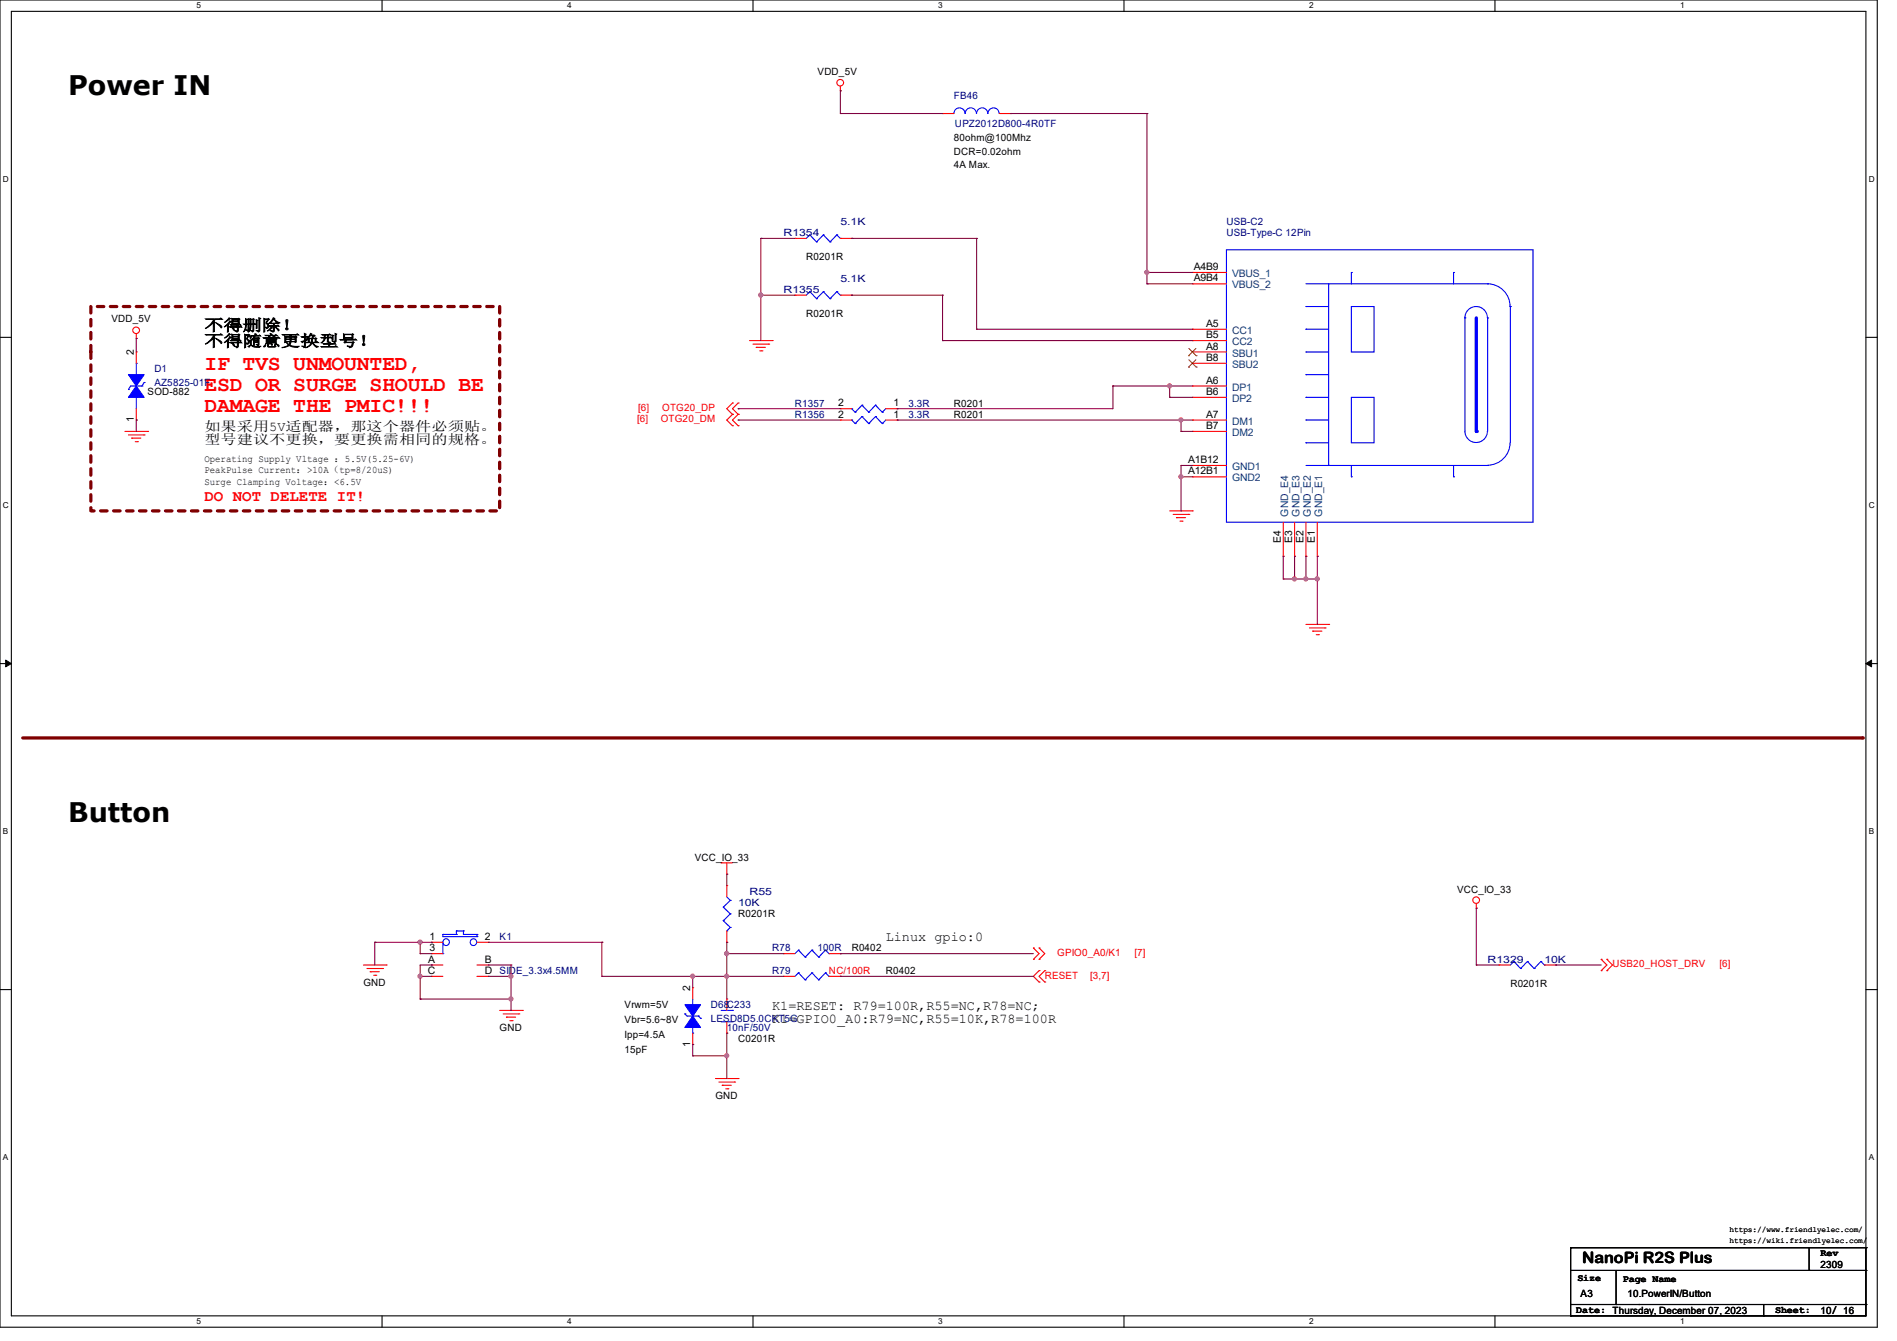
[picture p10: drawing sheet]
<svg xmlns="http://www.w3.org/2000/svg" width="297mm" height="210mm" viewBox="0 0 297 210" stroke-linecap="round" stroke-linejoin="round" font-family="sans-serif">
<path d="M0 0h293.9v207.9h-293.9zM1.8 1.8h290.3v204.3h-290.3z" fill="none" stroke="#000" stroke-width=".17"/>
<g fill="#fff">
<path d="M30.8 .2h.7v1.4h-.7z"/>
<path d="M30.8 206.2h.7v1.4h-.7z"/>
</g>
<path d="M59.8 0v1.8M59.8 206.1v1.8" fill="none" stroke="#000" stroke-width=".17"/>
<g fill="#fff">
<path d="M88.8 .2h.7v1.4h-.7z"/>
<path d="M88.8 206.2h.7v1.4h-.7z"/>
</g>
<path d="M117.9 0v1.8M117.9 206.1v1.8" fill="none" stroke="#000" stroke-width=".17"/>
<g fill="#fff">
<path d="M146.9 .2h.7v1.4h-.7z"/>
<path d="M146.9 206.2h.7v1.4h-.7z"/>
</g>
<path d="M176 0v1.8M176 206.1v1.8" fill="none" stroke="#000" stroke-width=".17"/>
<g fill="#fff">
<path d="M205 .2h.7v1.4h-.7z"/>
<path d="M205 206.2h.7v1.4h-.7z"/>
</g>
<path d="M234.1 0v1.8M234.1 206.1v1.8" fill="none" stroke="#000" stroke-width=".17"/>
<g fill="#fff">
<path d="M263.1 .2h.6v1.4h-.6z"/>
<path d="M263.1 206.2h.6v1.4h-.6z"/>
<path d="M.5 27.3h.9v1.4h-.9z"/>
<path d="M292.6 27.3h.9v1.4h-.9z"/>
<path d="M.5 78.4h.9v1.4h-.9z"/>
<path d="M292.6 78.4h.9v1.4h-.9z"/>
</g>
<path d="M0 52.8h1.8M292.1 52.8h1.8" fill="none" stroke="#000" stroke-width=".17"/>
<g fill="#fff">
<path d="M.5 129.5h.8v1.4h-.8z"/>
<path d="M292.6 129.5h.8v1.4h-.8z"/>
</g>
<path d="M0 103.9h1.8M292.1 103.9h1.8" fill="none" stroke="#000" stroke-width=".17"/>
<path d="M.9 103.4l.9 .5-.9 .5zM292.1 103.9l.9-.5v1z" fill="#000" stroke="#000" stroke-width=".16"/>
<g fill="#fff">
<path d="M.5 180.5h.8v1.4h-.8z"/>
<path d="M292.6 180.5h.8v1.4h-.8z"/>
</g>
<path d="M0 155h1.8M292.1 155h1.8" fill="none" stroke="#000" stroke-width=".17"/>
<path d="M3.6 115.6h288" fill="none" stroke="#7f0000" stroke-width=".51"/>
<circle cx="291.6" cy="115.6" r=".25" fill="#7f0000"/>
<path d="M14.2 48h64v32h-64z" fill="none" stroke="#7f0000" stroke-width=".51" stroke-dasharray="1 1"/>
<g fill="none" stroke="#f00" stroke-width=".17">
<path d="M131.6 14.2h.1M131.6 13.5v.7M147.6 17.8h.1M147.6 17.8h1.8M156.5 17.8h1.7M158.2 17.8h.1M21.3 53h.1M21.3 52.3v.7M117.3 53.3h3.6M117.9 53.9h2.5M118.4 54.4h.1M118.4 54.4h1.4"/>
<path d="M119 54.9h.3M119.3 54.9h.1M120.4 53.9h.1M120.9 53.3h.1M19.6 67.6h3.5M20.1 68.1h2.5M20.6 68.6h.1M20.6 68.6h1.5M21.2 69.2h.3M21.5 69.2h.1M22.6 68.1h.1M23.1 67.6h.1"/>
<path d="M114.7 64.9h.1M114.7 63.1h.1M114.7 66.7h.1M114.7 63.1l-.9 .9 .9 .9M114.7 64.9l-.9 .9 .9 .9M115.6 64.9h.1M115.6 63.1h.1M115.6 66.7h.1M115.6 63.1l-.9 .9 .9 .9M115.6 64.9l-.9 .9 .9 .9M131.6 64h.1M131.6 64h1.8"/>
<path d="M138.7 64h1.8M140.5 64h.1M183.1 80h3.6M183.7 80.6h2.4M184.2 81.1h.1M184.2 81.1h1.4M184.7 81.6h.4M185.1 81.6h.1M186.1 80.6h.1M186.7 80h.1M204.5 97.8h3.5M205 98.3h2.5"/>
<path d="M205.5 98.8h.1M205.5 98.8h1.5M206.1 99.4h.3M206.4 99.4h.1M207.5 98.3h.1M208 97.8h.1M112.9 135.1h.1M112.9 135.1h1.8M113.8 136.9h.1M113.8 135.1v1.8M56.9 151.1h3.6M57.4 151.7h2.5"/>
<path d="M58 152.2h.1M58 152.2h1.4M58.5 152.7h.3M58.8 152.7h.1M59.9 151.7h.1M60.5 151.1h.1M78.2 158.2h3.6M78.8 158.8h2.4M79.3 159.3h.1M79.3 159.3h1.4M79.8 159.9h.4M80.2 159.9h.1"/>
<path d="M81.2 158.8h.1M81.8 158.2h.1M122.7 152.9h.1M122.7 152.9h1.8M129.8 152.9h1.8M131.6 152.9h.1M161.8 148.5h.1M161.8 150.2h.1M161.8 148.5l.9 .9-.9 .8M162.7 148.5h.1M162.7 150.2h.1M162.7 152h.1"/>
<path d="M162.7 153.8h.1M162.7 148.5l.9 .9-.9 .8M162.7 152l-.9 .9 .9 .9M163.6 153.8h.1M163.6 152h.1M163.6 152l-.9 .9 .9 .9M231.1 142.2h.1M231.1 141.5v.7M234.7 151.1h.1M234.7 151.1h1.8M241.8 151.1h1.8M243.6 151.1h.1"/>
<path d="M250.7 150.2h.1M250.7 152h.1M250.7 150.2l.9 .9-.9 .9M251.6 150.2h.1M251.6 152h.1M251.6 150.2l.9 .9-.9 .9M112 168.9h3.6M112.6 169.5h2.4M113.1 170h.1M113.1 170h1.4M113.6 170.5h.4M114 170.5h.1"/>
<path d="M115 169.5h.1M115.6 168.9h.1"/>
<circle cx="131.6" cy="13" r=".52"/>
<circle cx="21.3" cy="51.7" r=".52"/>
<circle cx="231.1" cy="141" r=".52"/>
</g>
<g fill="none" stroke="#000" stroke-width=".17">
<path d="M245.9 195.4h.1M245.9 199h46.2M245.9 195.4v10.7M245.9 195.4h46.2M253 199v5.3M283.3 199h.1M283.3 195.4v3.6M292.1 199h.1M292.1 195.4h.1M292.1 195.4v10.7h-46.2M245.9 206.1h.1M245.9 204.3h46.2"/>
<path d="M253 204.3h.1M256.6 204.3h.1M276.1 206.1h.1M276.1 204.3v1.8M292.1 204.3h.1"/>
</g>
<g fill="none" stroke="#00f" stroke-width=".17">
<path d="M149.4 17.8a.87 .87 0 0 1 .8-.9 .87 .87 0 0 1 .9 .9M151.1 17.8a.87 .87 0 0 1 .9-.9 .87 .87 0 0 1 .9 .9M152.9 17.8a.87 .87 0 0 1 .9-.9 .87 .87 0 0 1 .8 .9M154.7 17.8a.87 .87 0 0 1 .9-.9 .87 .87 0 0 1 .8 .9M204.5 44.4h28.4M229.4 49.8h.1M229.4 49.8a1.76 1.76 0 0 1 1.7-1.8 1.76 1.76 0 0 1 1.8 1.8M229.4 49.8v17.8a1.76 1.76 0 0 0 1.7 1.7 1.76 1.76 0 0 0 1.8-1.7M232.9 44.4h.1M232.9 44.4a3.5 3.5 0 0 1 3.5 3.6M232.9 49.8h.1M232.9 49.8v17.8"/>
<path d="M236.5 48h.1M236.5 48v21.3M133.4 64h.1M133.4 64l.5 .6M133.9 64.6h.1M135 63.5h.1M135 63.5l1 1.1M135 63.5l-1.1 1.1M136 64.6h.1M137.1 63.5h.1M137.1 63.5l1 1.1M137.1 63.5l-1.1 1.1"/>
<path d="M138.1 64.6h.1M138.7 64l-.6 .6M204.5 72.9h28.4M232.9 72.9h.1M236.4 69.3a3.5 3.5 0 0 1-3.5 3.6M125 152.4h.1M125 152.4l-.5 .5M125 152.4l1.1 1.1M126.1 153.5h.1M127.1 152.4h.1M127.1 152.4l-1 1.1M127.1 152.4l1.1 1.1"/>
<path d="M128.2 153.5h.1M129.2 152.4h.1M129.2 152.4l-1 1.1M129.2 152.4l.6 .5M129.8 152.9h.1M237 150.6h.1M237 150.6l-.5 .5M237 150.6l1.1 1.1M238.1 151.7h.1M239.1 150.6h.1M239.1 150.6l-1 1.1M239.1 150.6l1.1 1.1"/>
<path d="M240.2 151.7h.1M241.3 150.6h.1M241.3 150.6l-1.1 1.1M241.3 150.6l.5 .5M241.8 151.1h.1"/>
</g>
<path d="M231.1 49.8v17.8" fill="none" stroke="#00f" stroke-width=".51"/>
<circle cx="231.1" cy="67.6" r=".25" fill="#00f"/>
<g fill="none" stroke="#00f" stroke-width=".17">
<path d="M126.8 36.8h.1M126.8 36.8l-.6 .5M126.8 36.8l1 1.1M127.8 37.9h.1M128.9 36.8h.1M128.9 36.8l-1.1 1.1M128.9 36.8l1.1 1.1M130 37.9h.1M131 36.8h.1M131 36.8l-1 1.1M131 36.8l.6 .5M131.6 37.3h.1"/>
<path d="M192 39.1h48v42.7h-48zM21.3 56.9h.1M21.3 56.9v1.8M22.6 59.9h.1M22.6 59.9l-.4 .6M126.8 45.7h.1M126.8 45.7l-.6 .5M126.8 45.7l1 1.1M127.8 46.8h.1M128.9 45.7h.1M128.9 45.7l-1.1 1.1M128.9 45.7l1.1 1.1"/>
<path d="M130 46.8h.1M131 45.7h.1M131 45.7l-1 1.1M131 45.7l.6 .5M131.6 46.2h.1M204.5 48h.1M204.5 51.6h.1M204.5 55.1h.1M204.5 58.7h.1M204.5 48h3.5M204.5 51.6h3.5M204.5 55.1h3.5"/>
<path d="M204.5 58.7h3.5M208 44.4v28.5M211.6 48h3.5v7.1h-3.5zM211.6 42.7h.1M211.6 42.7v1.7M227.6 42.7h.1M227.6 42.7v1.7M20.1 61h.1M21.3 62.2h.1M21.3 62.2v1.8M22.2 60.5h.1M22.2 60.5h-1.8l-.3 .5"/>
<path d="M133.4 65.8h.1M133.4 65.8l.5 .5M133.9 66.3h.1M135 65.2h.1M135 65.2l1 1.1M135 65.2l-1.1 1.1M136 66.3h.1M137.1 65.2h.1M137.1 65.2l1 1.1M137.1 65.2l-1.1 1.1M138.1 66.3h.1M138.7 65.8l-.6 .5"/>
<path d="M204.5 62.2h.1M204.5 65.8h.1M204.5 69.3h.1M204.5 62.2h3.5M204.5 65.8h3.5M204.5 69.3h3.5M208 72.9h.1M211.6 62.2h3.5v7.1h-3.5zM211.6 74.7h.1M211.6 72.9v1.8M227.6 74.7h.1M227.6 72.9v1.8"/>
<path d="M69.3 146.3h.1M69.3 149.4h.1M69.3 146.3v.4h5.4M69.3 146.3h2.2M69.3 147.6v1.8M71.5 145.8h.1M71.5 146.3h.1M71.5 145.8h1.1M71.5 145.8v.5M72.6 146.3h.1M72.6 145.8h.1M72.6 146.3h2.1"/>
<path d="M72.6 145.8v.5M74.7 146.7h.1M74.7 146.3h.1M74.7 146.3v.4M107.2 158.8h.1M107.2 158.8l.4 .3h1.7M108.5 158.1h.1M108.5 156.5v1.6M109.3 159.1h.1M109.3 159.1l.4 .4M109.7 159.5h.1M112.9 158.2h1.8"/>
<path d="M113.2 142.1h.1M113.2 144.2h.1M113.2 142.1l1.1 1M113.2 144.2l1.1 1M113.8 145.8h.1M113.8 140.5l.5 .5M114.3 141h.1M114.3 143.1h.1M114.3 145.2h.1M114.3 141l-1.1 1.1M114.3 143.1l-1.1 1.1M114.3 145.2l-.5 .6"/>
<path d="M114.7 158.2h.1M125 148.8h.1M125 148.8l-.5 .6M125 148.8l1.1 1.1M126.1 149.9h.1M127.1 148.8h.1M127.1 148.8l-1 1.1M127.1 148.8l1.1 1.1M128.2 149.9h.1M129.2 148.8h.1M129.2 148.8l-1 1.1M129.2 148.8l.6 .6"/>
<path d="M129.8 149.4h.1M108.5 161.8h.1M108.5 160.2v1.6M112.9 160h1.8M114.7 160h.1"/>
<circle cx="69.8" cy="147.6" r=".52"/>
<circle cx="74.1" cy="147.6" r=".52"/>
</g>
<g fill="none" stroke="#f00" stroke-width=".17">
<path d="M124.5 37.3h.1M124.5 37.3h1.7M131.6 37.3h1.8M133.4 37.3h.1M21.3 55.1h.1M21.3 55.1v1.8M124.5 46.2h.1M124.5 46.2h1.7M131.6 46.2h1.8M133.4 46.2h.1M186.7 42.7h.1M186.7 51.6h.1"/>
<path d="M186.7 55.1h.1M186.7 44.4h.1M186.7 56.9h.1M186.7 53.3h.1M186.7 42.7h5.3M186.7 51.6h5.3M186.7 55.1h5.3M186.7 44.4h5.3M186.7 56.9h5.3M186.7 53.3h5.3M21.3 65.8h.1M21.3 64v1.8"/>
<path d="M131.6 65.8h.1M131.6 65.8h1.8M138.7 65.8h1.8M140.5 65.8h.1M186.7 72.9h.1M186.7 60.5h.1M186.7 65.8h.1M186.7 74.7h.1M186.7 67.6h.1M186.7 62.2h.1M186.7 72.9h5.3M186.7 60.5h5.3"/>
<path d="M186.7 65.8h5.3M186.7 74.7h5.3M186.7 67.6h5.3M186.7 62.2h5.3M200.9 87.1h.1M200.9 81.8v5.3M202.7 87.1h.1M202.7 81.8v5.3M204.5 87.1h.1M204.5 81.8v5.3M206.2 87.1h.1M206.2 81.8v5.3"/>
<path d="M113.8 138.7h.1M113.8 138.7v1.8M67.6 147.6h.1M67.6 149.4h.1M67.6 151.1h.1M67.6 152.9h.1M67.6 147.6h1.7M67.6 149.4h1.7M67.6 151.1h1.7M67.6 152.9h1.7M74.7 147.6h1.8M74.7 151.1h1.8"/>
<path d="M74.7 152.9h1.8M76.5 147.6h.1M76.5 151.1h.1M76.5 152.9h.1M108.5 154.7h.1M108.5 154.7v1.8M113.8 147.6h.1M113.8 156.5h.1M113.8 145.8v1.8M113.8 156.5v1.7M122.7 149.4h.1M122.7 149.4h1.8"/>
<path d="M129.8 149.4h1.8M131.6 149.4h.1M108.5 163.6h.1M108.5 161.8v1.8M113.8 161.8h.1M113.8 160v1.8"/>
</g>
<path d="M186.1 55.7h.1M186.1 57.5h.1M186.1 54.6l1.2 1.1M186.1 56.3l1.2 1.2M187.2 54.6l-1.1 1.1M187.2 56.3l-1.1 1.2M187.3 55.7h.1M187.3 57.5h.1" fill="none" stroke="#7f3f00" stroke-width=".16"/>
<g fill="#00f" stroke="#00f" stroke-width=".17">
<path d="M107.2 157.4h2.5l-1.2 1.7z" fill-rule="evenodd"/>
<path d="M108.5 159.1l1.2 1.8h-2.5z" fill-rule="evenodd"/>
<path d="M21.3 60.5l1.3 1.7h-2.5z" fill-rule="evenodd"/>
<path d="M20.1 58.7h2.5l-1.3 1.8z" fill-rule="evenodd"/>
</g>
<g fill="none" stroke="#7f003f" stroke-width=".17">
<path d="M131.6 14.2h.1M131.6 17.8h.1M131.6 14.2v3.6M131.6 17.8h16M158.2 17.8h.1M158.2 17.8h21.4M179.6 17.8h.1M179.6 17.8v26.6M119.1 37.3h.1M119.1 37.3h5.4M119.1 37.3v16M133.4 37.3h.1"/>
<path d="M133.4 37.3h19.5M152.9 37.3h.1M152.9 37.3v14.3M21.3 53h.1M21.3 53v2.1M119.1 46.2h.1M119.1 46.2h5.4M133.4 46.2h.1M133.4 46.2h14.2M147.6 53.3h.1M147.6 46.2h.1M147.6 53.3h39.1"/>
<path d="M147.6 46.2v7.1M152.9 51.6h.1M152.9 51.6h33.8M179.6 44.4h.1M179.6 42.7h.1M179.6 44.4h7.1M179.6 42.7h7.1M21.3 65.8h.1M21.3 65.8v1.8M115.6 64h.1M115.6 65.8h.1M115.6 65.8h16"/>
<path d="M115.6 64h16M140.5 65.8h.1M140.5 64h.1M140.5 65.8h46.2M174.2 60.5h.1M174.2 60.5v3.5h-33.7M174.2 60.5h12.5M183.1 62.2h.1M183.1 60.5h.1M183.1 62.2h3.6M183.1 60.5v1.7M184.9 67.6h.1"/>
<path d="M184.9 65.8h.1M184.9 72.9h.1M184.9 74.7h.1M184.9 67.6h1.8M184.9 65.8v1.8M184.9 72.9v7.1M184.9 72.9h1.8M184.9 74.7h1.8M184.9 80h.1M200.9 90.7h.1M200.9 87.1h.1M200.9 90.7h5.3"/>
<path d="M200.9 87.1v3.6M202.7 90.7h.1M202.7 87.1h.1M202.7 87.1v3.6M204.5 90.7h.1M204.5 87.1h.1M204.5 87.1v3.6M206.2 87.1h.1M206.2 90.7h.1M206.2 87.1v10.7M113.8 136.9h.1M113.8 136.9v1.8"/>
<path d="M58.7 147.6h.1M58.7 147.6v3.5M58.7 147.6h8.9M65.8 147.6h.1M65.8 149.4h.1M65.8 156.5h.1M65.8 152.9h.1M65.8 152.9h1.8M65.8 149.4h1.8M65.8 147.6v1.8M65.8 156.5h14.2M67.6 147.6h.1"/>
<path d="M67.6 151.1h.1M67.6 151.1h-1.8v5.4M76.5 152.9h3.5M76.5 151.1h3.5M76.5 147.6h17.7M80 151.1h.1M80 152.9h.1M80 156.5h.1M80 158.2h.1M80 151.1v7.1M94.2 152.9h.1M94.2 147.6h.1"/>
<path d="M94.2 152.9h28.5M94.2 147.6v5.3M108.5 152.9h.1M108.5 152.9v1.8M113.8 149.4h.1M113.8 152.9h.1M113.8 147.6h.1M113.8 147.6v8.9M113.8 149.4h8.9M131.6 149.4h.1M131.6 152.9h.1M131.6 152.9h30.2"/>
<path d="M131.6 149.4h30.2M231.1 151.1h.1M231.1 142.2h.1M231.1 151.1h3.6M231.1 142.2v8.9M243.6 151.1h.1M243.6 151.1h7.1M108.5 163.6h.1M108.5 165.4h.1M108.5 163.6v1.8M108.5 165.4h5.3M113.8 161.8h.1"/>
<path d="M113.8 165.4h.1M113.8 161.8v7.1"/>
</g>
<g fill="#f0f" stroke="#f0f" stroke-width=".17">
<circle cx="113.8" cy="149.3" r=".32"/>
<circle cx="113.8" cy="152.9" r=".32"/>
<circle cx="108.4" cy="152.9" r=".32"/>
<circle cx="113.8" cy="165.3" r=".32"/>
<circle cx="65.8" cy="147.6" r=".32"/>
<circle cx="184.9" cy="65.8" r=".32"/>
<circle cx="179.6" cy="42.7" r=".32"/>
<circle cx="119.1" cy="46.2" r=".32"/>
<circle cx="206.2" cy="90.7" r=".32"/>
<circle cx="204.4" cy="90.7" r=".32"/>
<circle cx="202.7" cy="90.7" r=".32"/>
<circle cx="183.1" cy="60.4" r=".32"/>
<circle cx="184.9" cy="74.7" r=".32"/>
<circle cx="80" cy="152.9" r=".32"/>
<circle cx="80" cy="156.4" r=".32"/>
<circle cx="65.8" cy="152.9" r=".32"/>
</g>
<g font-size="4.2">
<text x="10.7" y="14.9">Power IN</text>
<text x="10.7" y="128.7">Button</text>
</g>
<g font-size="3.3" fill="#f00">
<text x="32" y="57.9">IF TVS UNMOUNTED,</text>
<text x="32" y="61.2">ESD OR SURGE SHOULD BE</text>
<text x="32" y="64.6">DAMAGE THE PMIC!!!</text>
</g>
<g font-size="2.5">
<text x="32" y="51.8">不得删除！</text>
<text x="32" y="54.2">不得随意更换型号！</text>
<text x="247.7" y="197.7">NanoPi R2S Plus</text>
</g>
<text font-size="2.5" fill="#f00" x="32" y="78.4">DO NOT DELETE IT!</text>
<g font-size="2.1">
<text x="32" y="69.6">型号建议不更换，要更换需相同的规格。</text>
<text x="32" y="67.4">如果采用5V适配器，那这个器件必须贴。</text>
<text x="138.7" y="147.4">Linux gpio:0</text>
<text x="120.9" y="158.1">K1=RESET: R79=100R,R55=NC,R78=NC;</text>
<text x="120.9" y="160.2">K1=GPIO0_A0:R79=NC,R55=10K,R78=100R</text>
</g>
<g font-size="1.6">
<text x="128" y="11.8">VDD_5V</text>
<text x="149.4" y="22.1">80ohm@100Mhz</text>
<text x="149.4" y="24.2">DCR=0.02ohm</text>
<text x="149.4" y="26.3">4A Max.</text>
<text x="126.2" y="40.7">R0201R</text>
<text x="186.9" y="42.3">A4B9</text>
<text x="186.9" y="44.1">A9B4</text>
<text x="17.4" y="50.5">VDD_5V</text>
<text x="126.2" y="49.6">R0201R</text>
<text x="188.8" y="51.2">A5</text>
<text x="188.8" y="53">B5</text>
<text x="21" y="55.7" transform="rotate(-90 21 55.7)">2</text>
<text x="188.8" y="54.7">A8</text>
<text x="188.8" y="56.5">B8</text>
<text x="23.1" y="61.9">SOD-882</text>
<text x="131.2" y="63.6">2</text>
<text x="131.2" y="65.4">2</text>
<text x="139.9" y="63.6">1</text>
<text x="139.9" y="65.4">1</text>
<text x="149.4" y="63.7">R0201</text>
<text x="149.4" y="65.4">R0201</text>
<text x="188.8" y="60.1">A6</text>
<text x="188.8" y="65.4">A7</text>
<text x="188.8" y="61.8">B6</text>
<text x="21" y="66.1" transform="rotate(-90 21 66.1)">1</text>
<text x="188.8" y="67.2">B7</text>
<text x="32" y="72.3">Operating Supply Vltage ：5.5V(5.25-6V)</text>
<text x="32" y="75.9">Surge Clamping Voltage：&lt;6.5V</text>
<text x="32" y="74.1">PeakPulse Current：&gt;10A（tp=8/20uS)</text>
<text x="186" y="72.5">A1B12</text>
<text x="186" y="74.3">A12B1</text>
<text x="200.5" y="85" transform="rotate(-90 200.5 85)">E4</text>
<text x="202.3" y="85" transform="rotate(-90 202.3 85)">E3</text>
<text x="204.1" y="85" transform="rotate(-90 204.1 85)">E2</text>
<text x="205.9" y="85" transform="rotate(-90 205.9 85)">E1</text>
<text x="108.8" y="134.8">VCC_IO_33</text>
<text x="115.6" y="143.7">R0201R</text>
<text x="228.1" y="139.8">VCC_IO_33</text>
<text x="67.2" y="147.2">1</text>
<text x="67.2" y="149">3</text>
<text x="75.9" y="147.2">2</text>
<text x="133.3" y="149">R0402</text>
<text x="56.9" y="154.3">GND</text>
<text x="67" y="152.5">C</text>
<text x="67.1" y="150.8">A</text>
<text x="75.9" y="150.8">B</text>
<text x="75.9" y="152.5">D</text>
<text x="108.1" y="155.2" transform="rotate(-90 108.1 155.2)">2</text>
<text x="138.7" y="152.6">R0402</text>
<text x="236.5" y="154.5">R0201R</text>
<text x="78.2" y="161.5">GND</text>
<text x="97.8" y="157.9">Vrwm=5V</text>
<text x="97.8" y="160.2">Vbr=5.6~8V</text>
<text x="97.8" y="162.5">Ipp=4.5A</text>
<text x="97.8" y="164.8">15pF</text>
<text x="108.1" y="163.9" transform="rotate(-90 108.1 163.9)">1</text>
<text x="115.6" y="163.2">C0201R</text>
<text x="112" y="172.1">GND</text>
<text x="285" y="196.7">Rev</text>
<text x="247" y="200.6">Size</text>
<text x="247.5" y="203.1">A3</text>
<text x="254.1" y="200.7">Page Name</text>
<text x="254.8" y="203.1">10.PowerIN/Button</text>
<text x="285" y="198.6">2309</text>
<text x="246.8" y="205.6">Date: Thursday, December 07, 2023</text>
<text x="277.9" y="205.6">Sheet:</text>
<text x="285" y="205.7">10/ 16</text>
</g>
<g font-size="1.6" fill="#00007f">
<text x="149.4" y="15.5">FB46</text>
<text x="149.5" y="19.9">UPZ2012D800-4R0TF</text>
<text x="131.6" y="35.2">5.1K</text>
<text x="192" y="35.2">USB-C2</text>
<text x="122.7" y="37">R1354</text>
<text x="192" y="37">USB-Type-C 12Pin</text>
<text x="122.7" y="45.9">R1355</text>
<text x="131.6" y="44.1">5.1K</text>
<text x="24.2" y="58.3">D1</text>
<text x="24.2" y="60.5">AZ5825-01F</text>
<text x="124.5" y="63.7">R1357</text>
<text x="124.5" y="65.4">R1356</text>
<text x="142.2" y="63.7">3.3R</text>
<text x="142.2" y="65.4">3.3R</text>
<text x="115.6" y="141.9">10K</text>
<text x="117.3" y="140.1">R55</text>
<text x="78.2" y="147.2">K1</text>
<text x="120.9" y="149">R78</text>
<text x="128" y="149">100R</text>
<text x="78.2" y="152.6">SIDE_3.3x4.5MM</text>
<text x="120.9" y="152.6">R79</text>
<text x="232.9" y="150.8">R1329</text>
<text x="241.8" y="150.8">10K</text>
<text x="111.3" y="157.9">D68C233</text>
<text x="111.3" y="160">LESD8D5.0CKT5G</text>
<text x="113.8" y="161.5">10nF/50V</text>
</g>
<g font-size="1.6" fill="#003f7f">
<text x="192.9" y="43.4">VBUS_1</text>
<text x="192.9" y="45.2">VBUS_2</text>
<text x="192.9" y="52.3">CC1</text>
<text x="192.9" y="55.8">SBU1</text>
<text x="192.9" y="57.6">SBU2</text>
<text x="192.9" y="54.1">CC2</text>
<text x="192.9" y="61.2">DP1</text>
<text x="192.9" y="63">DP2</text>
<text x="192.9" y="66.5">DM1</text>
<text x="192.9" y="68.3">DM2</text>
<text x="192.9" y="73.6">GND1</text>
<text x="192.9" y="75.4">GND2</text>
<text x="201.7" y="80.9" transform="rotate(-90 201.7 80.9)">GND_E4</text>
<text x="203.5" y="80.9" transform="rotate(-90 203.5 80.9)">GND_E3</text>
<text x="205.2" y="80.9" transform="rotate(-90 205.2 80.9)">GND_E2</text>
<text x="207" y="80.9" transform="rotate(-90 207 80.9)">GND_E1</text>
</g>
<g font-size="1.6" fill="#f00">
<text x="99.9" y="64.4">[6]</text>
<text x="103.7" y="64.4">OTG20_DP</text>
<text x="99.7" y="66.2">[6]</text>
<text x="103.5" y="66.2">OTG20_DM</text>
<text x="165.5" y="149.7">GPIO0_A0/K1</text>
<text x="177.6" y="149.7">[7]</text>
<text x="129.8" y="152.6">NC/100R</text>
<text x="163.6" y="153.3">RESET</text>
<text x="170.7" y="153.3">[3,7]</text>
<text x="252.5" y="151.5">USB20_HOST_DRV</text>
<text x="269.2" y="151.5">[6]</text>
</g>
<g font-size="1.3">
<text x="30.8" y="1.3">5</text>
<text x="88.8" y="1.3">4</text>
<text x="146.9" y="1.3">3</text>
<text x="205" y="1.3">2</text>
<text x="263.1" y="1.3">1</text>
<text x=".5" y="28.4">D</text>
<text x="292.6" y="28.4">D</text>
<text x=".5" y="79.5">C</text>
<text x="292.6" y="79.5">C</text>
<text x=".5" y="130.6">B</text>
<text x="292.6" y="130.6">B</text>
<text x=".5" y="181.7">A</text>
<text x="292.6" y="181.7">A</text>
<text x="30.8" y="207.4">5</text>
<text x="88.8" y="207.4">4</text>
<text x="146.9" y="207.4">3</text>
<text x="205" y="207.4">2</text>
<text x="263.1" y="207.4">1</text>
</g>
<g font-size="1.2">
<text x="270.8" y="194.6">https://wiki.friendlyelec.com/</text>
<text x="270.8" y="192.9">https://www.friendlyelec.com/</text>
</g>
</svg>
